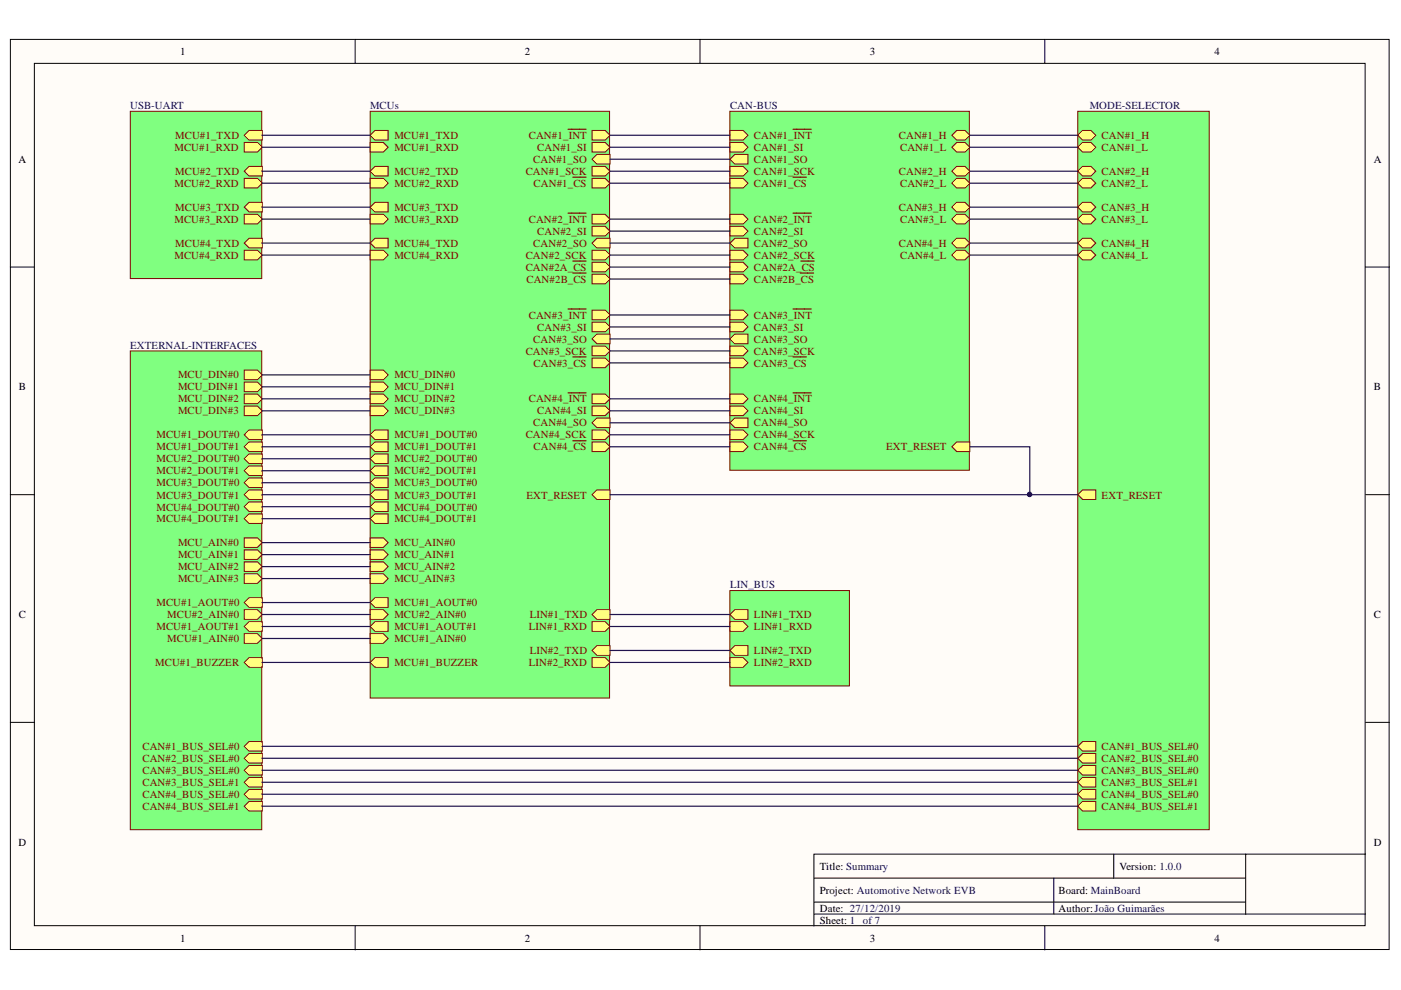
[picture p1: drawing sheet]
<svg xmlns="http://www.w3.org/2000/svg" width="297mm" height="210mm" viewBox="0 0 297 210" stroke-linecap="round" stroke-linejoin="round" font-family="sans-serif">
<g fill="#fffcf8" stroke="#000" stroke-width=".21">
<path d="M2.2 8.4h292.3v192.9h-292.3z"/>
<path d="M7.3 13.4h282.1v182.9h-282.1z"/>
</g>
<g fill="none" stroke="#000" stroke-width=".21">
<path d="M75.3 8.4v5M148.4 8.4v5M221.5 8.4v5M2.2 56.6h5.1M289.5 56.6h5.1M2.2 104.9h5.1M289.5 104.9h5.1M2.2 153.2h5.1M289.5 153.2h5.1M75.3 196.3v5.1M148.4 196.3v5.1M172.6 186.2h91.5"/>
<path d="M172.6 193.8h116.9M172.6 191.3h91.5M221.5 196.3v5.1M223.4 186.2v7.6M236.1 181.1v5.1M264.1 181.1h-91.5v15.2M289.5 181.1h-25.4v12.7"/>
</g>
<path d="M78.5 23.6h50.7v124.4h-50.7z" fill="#80ff80" stroke="#800000" stroke-width=".21"/>
<path d="M125.5 27.7h2.8l1 1-1 1h-2.8z" fill-rule="evenodd" fill="#ffff80"/>
<path d="M125.5 27.7h2.8l1 1-1 1h-2.8z" fill="none" stroke="#800000" stroke-width=".21"/>
<path d="M120.4 27.4h3.9" fill="none" stroke="#800000" stroke-width=".25"/>
<path d="M125.5 37.8h2.8l1 1-1 1.1h-2.8z" fill-rule="evenodd" fill="#ffff80"/>
<path d="M125.5 37.8h2.8l1 1-1 1.1h-2.8z" fill="none" stroke="#800000" stroke-width=".21"/>
<path d="M121.5 37.6h2.8" fill="none" stroke="#800000" stroke-width=".25"/>
<path d="M125.5 30.2h2.8l1 1-1 1h-2.8z" fill-rule="evenodd" fill="#ffff80"/>
<path d="M125.5 30.2h2.8l1 1-1 1h-2.8z" fill="none" stroke="#800000" stroke-width=".21"/>
<path d="M125.5 33.8l1-1.1h2.8v2.1h-2.8z" fill-rule="evenodd" fill="#ffff80"/>
<path d="M125.5 33.8l1-1.1h2.8v2.1h-2.8z" fill="none" stroke="#800000" stroke-width=".21"/>
<path d="M125.5 35.3h2.8l1 1-1 1h-2.8z" fill-rule="evenodd" fill="#ffff80"/>
<path d="M125.5 35.3h2.8l1 1-1 1h-2.8z" fill="none" stroke="#800000" stroke-width=".21"/>
<path d="M125.5 45.4h2.8l1 1.1-1 1h-2.8z" fill-rule="evenodd" fill="#ffff80"/>
<path d="M125.5 45.4h2.8l1 1.1-1 1h-2.8z" fill="none" stroke="#800000" stroke-width=".21"/>
<path d="M120.4 45.2h3.9" fill="none" stroke="#800000" stroke-width=".25"/>
<path d="M125.5 55.6h2.8l1 1-1 1h-2.8z" fill-rule="evenodd" fill="#ffff80"/>
<path d="M125.5 55.6h2.8l1 1-1 1h-2.8z" fill="none" stroke="#800000" stroke-width=".21"/>
<path d="M121.5 55.4h2.8" fill="none" stroke="#800000" stroke-width=".25"/>
<path d="M125.5 48h2.8l1 1-1 1h-2.8z" fill-rule="evenodd" fill="#ffff80"/>
<path d="M125.5 48h2.8l1 1-1 1h-2.8z" fill="none" stroke="#800000" stroke-width=".21"/>
<path d="M125.5 51.5l1-1h2.8v2.1h-2.8z" fill-rule="evenodd" fill="#ffff80"/>
<path d="M125.5 51.5l1-1h2.8v2.1h-2.8z" fill="none" stroke="#800000" stroke-width=".21"/>
<path d="M125.5 53.1h2.8l1 1-1 1h-2.8z" fill-rule="evenodd" fill="#ffff80"/>
<path d="M125.5 53.1h2.8l1 1-1 1h-2.8z" fill="none" stroke="#800000" stroke-width=".21"/>
<path d="M125.5 65.8h2.8l1 1-1 1h-2.8z" fill-rule="evenodd" fill="#ffff80"/>
<path d="M125.5 65.8h2.8l1 1-1 1h-2.8z" fill="none" stroke="#800000" stroke-width=".21"/>
<path d="M120.4 65.5h3.9" fill="none" stroke="#800000" stroke-width=".25"/>
<path d="M125.5 75.9h2.8l1 1-1 1.1h-2.8z" fill-rule="evenodd" fill="#ffff80"/>
<path d="M125.5 75.9h2.8l1 1-1 1.1h-2.8z" fill="none" stroke="#800000" stroke-width=".21"/>
<path d="M121.5 75.7h2.8" fill="none" stroke="#800000" stroke-width=".25"/>
<path d="M125.5 68.3h2.8l1 1-1 1h-2.8z" fill-rule="evenodd" fill="#ffff80"/>
<path d="M125.5 68.3h2.8l1 1-1 1h-2.8z" fill="none" stroke="#800000" stroke-width=".21"/>
<path d="M125.5 71.9l1-1.1h2.8v2.1h-2.8z" fill-rule="evenodd" fill="#ffff80"/>
<path d="M125.5 71.9l1-1.1h2.8v2.1h-2.8z" fill="none" stroke="#800000" stroke-width=".21"/>
<path d="M125.5 73.4h2.8l1 1-1 1h-2.8z" fill-rule="evenodd" fill="#ffff80"/>
<path d="M125.5 73.4h2.8l1 1-1 1h-2.8z" fill="none" stroke="#800000" stroke-width=".21"/>
<path d="M125.5 83.5h2.8l1 1.1-1 1h-2.8z" fill-rule="evenodd" fill="#ffff80"/>
<path d="M125.5 83.5h2.8l1 1.1-1 1h-2.8z" fill="none" stroke="#800000" stroke-width=".21"/>
<path d="M120.4 83.3h3.9" fill="none" stroke="#800000" stroke-width=".25"/>
<path d="M125.5 93.7h2.8l1 1-1 1h-2.8z" fill-rule="evenodd" fill="#ffff80"/>
<path d="M125.5 93.7h2.8l1 1-1 1h-2.8z" fill="none" stroke="#800000" stroke-width=".21"/>
<path d="M121.5 93.5h2.8" fill="none" stroke="#800000" stroke-width=".25"/>
<path d="M125.5 86.1h2.8l1 1-1 1h-2.8z" fill-rule="evenodd" fill="#ffff80"/>
<path d="M125.5 86.1h2.8l1 1-1 1h-2.8z" fill="none" stroke="#800000" stroke-width=".21"/>
<path d="M125.5 89.6l1-1h2.8v2.1h-2.8z" fill-rule="evenodd" fill="#ffff80"/>
<path d="M125.5 89.6l1-1h2.8v2.1h-2.8z" fill="none" stroke="#800000" stroke-width=".21"/>
<path d="M125.5 91.2h2.8l1 1-1 1h-2.8z" fill-rule="evenodd" fill="#ffff80"/>
<path d="M125.5 91.2h2.8l1 1-1 1h-2.8z" fill="none" stroke="#800000" stroke-width=".21"/>
<path d="M125.5 58.1h2.8l1 1.1-1 1h-2.8z" fill-rule="evenodd" fill="#ffff80"/>
<path d="M125.5 58.1h2.8l1 1.1-1 1h-2.8z" fill="none" stroke="#800000" stroke-width=".21"/>
<path d="M121.5 57.9h2.8" fill="none" stroke="#800000" stroke-width=".25"/>
<path d="M78.5 28.7l1-1h2.8v2h-2.8z" fill-rule="evenodd" fill="#ffff80"/>
<path d="M78.5 28.7l1-1h2.8v2h-2.8z" fill="none" stroke="#800000" stroke-width=".21"/>
<path d="M78.5 30.2h2.8l1 1-1 1h-2.8z" fill-rule="evenodd" fill="#ffff80"/>
<path d="M78.5 30.2h2.8l1 1-1 1h-2.8z" fill="none" stroke="#800000" stroke-width=".21"/>
<path d="M78.5 36.3l1-1h2.8v2h-2.8z" fill-rule="evenodd" fill="#ffff80"/>
<path d="M78.5 36.3l1-1h2.8v2h-2.8z" fill="none" stroke="#800000" stroke-width=".21"/>
<path d="M78.5 43.9l1-1h2.8v2h-2.8z" fill-rule="evenodd" fill="#ffff80"/>
<path d="M78.5 43.9l1-1h2.8v2h-2.8z" fill="none" stroke="#800000" stroke-width=".21"/>
<path d="M78.5 51.5l1-1h2.8v2.1h-2.8z" fill-rule="evenodd" fill="#ffff80"/>
<path d="M78.5 51.5l1-1h2.8v2.1h-2.8z" fill="none" stroke="#800000" stroke-width=".21"/>
<path d="M78.5 37.8h2.8l1 1-1 1.1h-2.8z" fill-rule="evenodd" fill="#ffff80"/>
<path d="M78.5 37.8h2.8l1 1-1 1.1h-2.8z" fill="none" stroke="#800000" stroke-width=".21"/>
<path d="M78.5 45.4h2.8l1 1.1-1 1h-2.8z" fill-rule="evenodd" fill="#ffff80"/>
<path d="M78.5 45.4h2.8l1 1.1-1 1h-2.8z" fill="none" stroke="#800000" stroke-width=".21"/>
<path d="M78.5 53.1h2.8l1 1-1 1h-2.8z" fill-rule="evenodd" fill="#ffff80"/>
<path d="M78.5 53.1h2.8l1 1-1 1h-2.8z" fill="none" stroke="#800000" stroke-width=".21"/>
<path d="M78.5 78.5h2.8l1 1-1 1h-2.8z" fill-rule="evenodd" fill="#ffff80"/>
<path d="M78.5 78.5h2.8l1 1-1 1h-2.8z" fill="none" stroke="#800000" stroke-width=".21"/>
<path d="M78.5 81h2.8l1 1-1 1h-2.8z" fill-rule="evenodd" fill="#ffff80"/>
<path d="M78.5 81h2.8l1 1-1 1h-2.8z" fill="none" stroke="#800000" stroke-width=".21"/>
<path d="M78.5 83.5h2.8l1 1.1-1 1h-2.8z" fill-rule="evenodd" fill="#ffff80"/>
<path d="M78.5 83.5h2.8l1 1.1-1 1h-2.8z" fill="none" stroke="#800000" stroke-width=".21"/>
<path d="M78.5 86.1h2.8l1 1-1 1h-2.8z" fill-rule="evenodd" fill="#ffff80"/>
<path d="M78.5 86.1h2.8l1 1-1 1h-2.8z" fill="none" stroke="#800000" stroke-width=".21"/>
<path d="M125.5 130.3l1-1h2.8v2h-2.8z" fill-rule="evenodd" fill="#ffff80"/>
<path d="M125.5 130.3l1-1h2.8v2h-2.8z" fill="none" stroke="#800000" stroke-width=".21"/>
<path d="M125.5 131.8h2.8l1 1-1 1h-2.8z" fill-rule="evenodd" fill="#ffff80"/>
<path d="M125.5 131.8h2.8l1 1-1 1h-2.8z" fill="none" stroke="#800000" stroke-width=".21"/>
<path d="M125.5 137.9l1-1h2.8v2h-2.8z" fill-rule="evenodd" fill="#ffff80"/>
<path d="M125.5 137.9l1-1h2.8v2h-2.8z" fill="none" stroke="#800000" stroke-width=".21"/>
<path d="M125.5 139.4h2.8l1 1.1-1 1h-2.8z" fill-rule="evenodd" fill="#ffff80"/>
<path d="M125.5 139.4h2.8l1 1.1-1 1h-2.8z" fill="none" stroke="#800000" stroke-width=".21"/>
<path d="M78.5 92.2l1-1h2.8v2h-2.8z" fill-rule="evenodd" fill="#ffff80"/>
<path d="M78.5 92.2l1-1h2.8v2h-2.8z" fill="none" stroke="#800000" stroke-width=".21"/>
<path d="M78.5 94.7l1-1h2.8v2h-2.8z" fill-rule="evenodd" fill="#ffff80"/>
<path d="M78.5 94.7l1-1h2.8v2h-2.8z" fill="none" stroke="#800000" stroke-width=".21"/>
<path d="M78.5 97.3l1-1h2.8v2h-2.8z" fill-rule="evenodd" fill="#ffff80"/>
<path d="M78.5 97.3l1-1h2.8v2h-2.8z" fill="none" stroke="#800000" stroke-width=".21"/>
<path d="M78.5 99.8l1-1h2.8v2h-2.8z" fill-rule="evenodd" fill="#ffff80"/>
<path d="M78.5 99.8l1-1h2.8v2h-2.8z" fill="none" stroke="#800000" stroke-width=".21"/>
<path d="M78.5 102.3l1-1h2.8v2.1h-2.8z" fill-rule="evenodd" fill="#ffff80"/>
<path d="M78.5 102.3l1-1h2.8v2.1h-2.8z" fill="none" stroke="#800000" stroke-width=".21"/>
<path d="M78.5 104.9l1-1h2.8v2h-2.8z" fill-rule="evenodd" fill="#ffff80"/>
<path d="M78.5 104.9l1-1h2.8v2h-2.8z" fill="none" stroke="#800000" stroke-width=".21"/>
<path d="M78.5 107.4l1-1h2.8v2h-2.8z" fill-rule="evenodd" fill="#ffff80"/>
<path d="M78.5 107.4l1-1h2.8v2h-2.8z" fill="none" stroke="#800000" stroke-width=".21"/>
<path d="M78.5 110l1-1h2.8v2h-2.8z" fill-rule="evenodd" fill="#ffff80"/>
<path d="M78.5 110l1-1h2.8v2h-2.8z" fill="none" stroke="#800000" stroke-width=".21"/>
<path d="M78.5 114h2.8l1 1-1 1.1h-2.8z" fill-rule="evenodd" fill="#ffff80"/>
<path d="M78.5 114h2.8l1 1-1 1.1h-2.8z" fill="none" stroke="#800000" stroke-width=".21"/>
<path d="M78.5 116.6h2.8l1 1-1 1h-2.8z" fill-rule="evenodd" fill="#ffff80"/>
<path d="M78.5 116.6h2.8l1 1-1 1h-2.8z" fill="none" stroke="#800000" stroke-width=".21"/>
<path d="M78.5 119.1h2.8l1 1-1 1h-2.8z" fill-rule="evenodd" fill="#ffff80"/>
<path d="M78.5 119.1h2.8l1 1-1 1h-2.8z" fill="none" stroke="#800000" stroke-width=".21"/>
<path d="M78.5 121.7h2.8l1 1-1 1h-2.8z" fill-rule="evenodd" fill="#ffff80"/>
<path d="M78.5 121.7h2.8l1 1-1 1h-2.8z" fill="none" stroke="#800000" stroke-width=".21"/>
<path d="M78.5 127.8l1-1.1h2.8v2.1h-2.8z" fill-rule="evenodd" fill="#ffff80"/>
<path d="M78.5 127.8l1-1.1h2.8v2.1h-2.8z" fill="none" stroke="#800000" stroke-width=".21"/>
<path d="M78.5 129.3h2.8l1 1-1 1h-2.8z" fill-rule="evenodd" fill="#ffff80"/>
<path d="M78.5 129.3h2.8l1 1-1 1h-2.8z" fill="none" stroke="#800000" stroke-width=".21"/>
<path d="M78.5 132.8l1-1h2.8v2h-2.8z" fill-rule="evenodd" fill="#ffff80"/>
<path d="M78.5 132.8l1-1h2.8v2h-2.8z" fill="none" stroke="#800000" stroke-width=".21"/>
<path d="M78.5 134.4h2.8l1 1-1 1h-2.8z" fill-rule="evenodd" fill="#ffff80"/>
<path d="M78.5 134.4h2.8l1 1-1 1h-2.8z" fill="none" stroke="#800000" stroke-width=".21"/>
<path d="M78.5 140.5l1-1.1h2.8v2.1h-2.8z" fill-rule="evenodd" fill="#ffff80"/>
<path d="M78.5 140.5l1-1.1h2.8v2.1h-2.8z" fill="none" stroke="#800000" stroke-width=".21"/>
<path d="M125.5 104.9l1-1h2.8v2h-2.8z" fill-rule="evenodd" fill="#ffff80"/>
<path d="M125.5 104.9l1-1h2.8v2h-2.8z" fill="none" stroke="#800000" stroke-width=".21"/>
<path d="M27.6 23.6h27.9v35.5h-27.9z" fill="#80ff80" stroke="#800000" stroke-width=".21"/>
<path d="M51.8 28.7l1-1h2.8v2h-2.8z" fill-rule="evenodd" fill="#ffff80"/>
<path d="M51.8 28.7l1-1h2.8v2h-2.8z" fill="none" stroke="#800000" stroke-width=".21"/>
<path d="M51.8 30.2h2.8l1 1-1 1h-2.8z" fill-rule="evenodd" fill="#ffff80"/>
<path d="M51.8 30.2h2.8l1 1-1 1h-2.8z" fill="none" stroke="#800000" stroke-width=".21"/>
<path d="M51.8 36.3l1-1h2.8v2h-2.8z" fill-rule="evenodd" fill="#ffff80"/>
<path d="M51.8 36.3l1-1h2.8v2h-2.8z" fill="none" stroke="#800000" stroke-width=".21"/>
<path d="M51.8 37.8h2.8l1 1-1 1.1h-2.8z" fill-rule="evenodd" fill="#ffff80"/>
<path d="M51.8 37.8h2.8l1 1-1 1.1h-2.8z" fill="none" stroke="#800000" stroke-width=".21"/>
<path d="M51.8 43.9l1-1h2.8v2h-2.8z" fill-rule="evenodd" fill="#ffff80"/>
<path d="M51.8 43.9l1-1h2.8v2h-2.8z" fill="none" stroke="#800000" stroke-width=".21"/>
<path d="M51.8 45.4h2.8l1 1.1-1 1h-2.8z" fill-rule="evenodd" fill="#ffff80"/>
<path d="M51.8 45.4h2.8l1 1.1-1 1h-2.8z" fill="none" stroke="#800000" stroke-width=".21"/>
<path d="M51.8 51.5l1-1h2.8v2.1h-2.8z" fill-rule="evenodd" fill="#ffff80"/>
<path d="M51.8 51.5l1-1h2.8v2.1h-2.8z" fill="none" stroke="#800000" stroke-width=".21"/>
<path d="M51.8 53.1h2.8l1 1-1 1h-2.8z" fill-rule="evenodd" fill="#ffff80"/>
<path d="M51.8 53.1h2.8l1 1-1 1h-2.8z" fill="none" stroke="#800000" stroke-width=".21"/>
<path d="M154.7 23.6h50.8v76.1h-50.8z" fill="#80ff80" stroke="#800000" stroke-width=".21"/>
<path d="M154.8 27.7h2.8l1 1-1 1h-2.8z" fill-rule="evenodd" fill="#ffff80"/>
<path d="M154.8 27.7h2.8l1 1-1 1h-2.8z" fill="none" stroke="#800000" stroke-width=".21"/>
<path d="M168.1 27.4h3.9" fill="none" stroke="#800000" stroke-width=".25"/>
<path d="M154.8 30.2h2.8l1 1-1 1h-2.8z" fill-rule="evenodd" fill="#ffff80"/>
<path d="M154.8 30.2h2.8l1 1-1 1h-2.8z" fill="none" stroke="#800000" stroke-width=".21"/>
<path d="M154.8 33.8l1-1.1h2.8v2.1h-2.8z" fill-rule="evenodd" fill="#ffff80"/>
<path d="M154.8 33.8l1-1.1h2.8v2.1h-2.8z" fill="none" stroke="#800000" stroke-width=".21"/>
<path d="M154.8 35.3h2.8l1 1-1 1h-2.8z" fill-rule="evenodd" fill="#ffff80"/>
<path d="M154.8 35.3h2.8l1 1-1 1h-2.8z" fill="none" stroke="#800000" stroke-width=".21"/>
<path d="M154.8 45.4h2.8l1 1.1-1 1h-2.8z" fill-rule="evenodd" fill="#ffff80"/>
<path d="M154.8 45.4h2.8l1 1.1-1 1h-2.8z" fill="none" stroke="#800000" stroke-width=".21"/>
<path d="M168.1 45.2h3.9" fill="none" stroke="#800000" stroke-width=".25"/>
<path d="M154.8 48h2.8l1 1-1 1h-2.8z" fill-rule="evenodd" fill="#ffff80"/>
<path d="M154.8 48h2.8l1 1-1 1h-2.8z" fill="none" stroke="#800000" stroke-width=".21"/>
<path d="M154.8 51.5l1-1h2.8v2.1h-2.8z" fill-rule="evenodd" fill="#ffff80"/>
<path d="M154.8 51.5l1-1h2.8v2.1h-2.8z" fill="none" stroke="#800000" stroke-width=".21"/>
<path d="M154.8 53.1h2.8l1 1-1 1h-2.8z" fill-rule="evenodd" fill="#ffff80"/>
<path d="M154.8 53.1h2.8l1 1-1 1h-2.8z" fill="none" stroke="#800000" stroke-width=".21"/>
<path d="M154.8 65.8h2.8l1 1-1 1h-2.8z" fill-rule="evenodd" fill="#ffff80"/>
<path d="M154.8 65.8h2.8l1 1-1 1h-2.8z" fill="none" stroke="#800000" stroke-width=".21"/>
<path d="M168.1 65.5h3.9" fill="none" stroke="#800000" stroke-width=".25"/>
<path d="M154.8 55.6h2.8l1 1-1 1h-2.8z" fill-rule="evenodd" fill="#ffff80"/>
<path d="M154.8 55.6h2.8l1 1-1 1h-2.8z" fill="none" stroke="#800000" stroke-width=".21"/>
<path d="M169.8 55.4h2.8" fill="none" stroke="#800000" stroke-width=".25"/>
<path d="M154.8 58.1h2.8l1 1.1-1 1h-2.8z" fill-rule="evenodd" fill="#ffff80"/>
<path d="M154.8 58.1h2.8l1 1.1-1 1h-2.8z" fill="none" stroke="#800000" stroke-width=".21"/>
<path d="M169.7 57.9h2.8" fill="none" stroke="#800000" stroke-width=".25"/>
<path d="M154.8 68.3h2.8l1 1-1 1h-2.8z" fill-rule="evenodd" fill="#ffff80"/>
<path d="M154.8 68.3h2.8l1 1-1 1h-2.8z" fill="none" stroke="#800000" stroke-width=".21"/>
<path d="M154.8 71.9l1-1.1h2.8v2.1h-2.8z" fill-rule="evenodd" fill="#ffff80"/>
<path d="M154.8 71.9l1-1.1h2.8v2.1h-2.8z" fill="none" stroke="#800000" stroke-width=".21"/>
<path d="M154.8 73.4h2.8l1 1-1 1h-2.8z" fill-rule="evenodd" fill="#ffff80"/>
<path d="M154.8 73.4h2.8l1 1-1 1h-2.8z" fill="none" stroke="#800000" stroke-width=".21"/>
<path d="M154.8 75.9h2.8l1 1-1 1.1h-2.8z" fill-rule="evenodd" fill="#ffff80"/>
<path d="M154.8 75.9h2.8l1 1-1 1.1h-2.8z" fill="none" stroke="#800000" stroke-width=".21"/>
<path d="M168.1 75.7h2.9" fill="none" stroke="#800000" stroke-width=".25"/>
<path d="M154.8 83.5h2.8l1 1.1-1 1h-2.8z" fill-rule="evenodd" fill="#ffff80"/>
<path d="M154.8 83.5h2.8l1 1.1-1 1h-2.8z" fill="none" stroke="#800000" stroke-width=".21"/>
<path d="M168.1 83.3h3.9" fill="none" stroke="#800000" stroke-width=".25"/>
<path d="M154.8 86.1h2.8l1 1-1 1h-2.8z" fill-rule="evenodd" fill="#ffff80"/>
<path d="M154.8 86.1h2.8l1 1-1 1h-2.8z" fill="none" stroke="#800000" stroke-width=".21"/>
<path d="M154.8 89.6l1-1h2.8v2.1h-2.8z" fill-rule="evenodd" fill="#ffff80"/>
<path d="M154.8 89.6l1-1h2.8v2.1h-2.8z" fill="none" stroke="#800000" stroke-width=".21"/>
<path d="M154.8 91.2h2.8l1 1-1 1h-2.8z" fill-rule="evenodd" fill="#ffff80"/>
<path d="M154.8 91.2h2.8l1 1-1 1h-2.8z" fill="none" stroke="#800000" stroke-width=".21"/>
<path d="M154.8 93.7h2.8l1 1-1 1h-2.8z" fill-rule="evenodd" fill="#ffff80"/>
<path d="M154.8 93.7h2.8l1 1-1 1h-2.8z" fill="none" stroke="#800000" stroke-width=".21"/>
<path d="M168.1 93.5h2.9" fill="none" stroke="#800000" stroke-width=".25"/>
<path d="M201.8 28.7l1-1h1.8l1 1-1 1h-1.8z" fill-rule="evenodd" fill="#ffff80"/>
<path d="M201.8 28.7l1-1h1.8l1 1-1 1h-1.8z" fill="none" stroke="#800000" stroke-width=".21"/>
<path d="M201.8 31.2l1-1h1.8l1 1-1 1h-1.8z" fill-rule="evenodd" fill="#ffff80"/>
<path d="M201.8 31.2l1-1h1.8l1 1-1 1h-1.8z" fill="none" stroke="#800000" stroke-width=".21"/>
<path d="M201.8 36.3l1-1h1.8l1 1-1 1h-1.8z" fill-rule="evenodd" fill="#ffff80"/>
<path d="M201.8 36.3l1-1h1.8l1 1-1 1h-1.8z" fill="none" stroke="#800000" stroke-width=".21"/>
<path d="M201.8 38.8l1-1h1.8l1 1-1 1.1h-1.8z" fill-rule="evenodd" fill="#ffff80"/>
<path d="M201.8 38.8l1-1h1.8l1 1-1 1.1h-1.8z" fill="none" stroke="#800000" stroke-width=".21"/>
<path d="M201.8 43.9l1-1h1.8l1 1-1 1h-1.8z" fill-rule="evenodd" fill="#ffff80"/>
<path d="M201.8 43.9l1-1h1.8l1 1-1 1h-1.8z" fill="none" stroke="#800000" stroke-width=".21"/>
<path d="M201.8 46.5l1-1.1h1.8l1 1.1-1 1h-1.8z" fill-rule="evenodd" fill="#ffff80"/>
<path d="M201.8 46.5l1-1.1h1.8l1 1.1-1 1h-1.8z" fill="none" stroke="#800000" stroke-width=".21"/>
<path d="M201.8 51.5l1-1h1.8l1 1-1 1.1h-1.8z" fill-rule="evenodd" fill="#ffff80"/>
<path d="M201.8 51.5l1-1h1.8l1 1-1 1.1h-1.8z" fill="none" stroke="#800000" stroke-width=".21"/>
<path d="M201.8 54.1l1-1h1.8l1 1-1 1h-1.8z" fill-rule="evenodd" fill="#ffff80"/>
<path d="M201.8 54.1l1-1h1.8l1 1-1 1h-1.8z" fill="none" stroke="#800000" stroke-width=".21"/>
<path d="M201.8 94.7l1-1h2.8v2h-2.8z" fill-rule="evenodd" fill="#ffff80"/>
<path d="M201.8 94.7l1-1h2.8v2h-2.8z" fill="none" stroke="#800000" stroke-width=".21"/>
<path d="M154.8 37.8h2.8l1 1-1 1.1h-2.8z" fill-rule="evenodd" fill="#ffff80"/>
<path d="M154.8 37.8h2.8l1 1-1 1.1h-2.8z" fill="none" stroke="#800000" stroke-width=".21"/>
<path d="M168.1 37.6h2.9" fill="none" stroke="#800000" stroke-width=".25"/>
<path d="M154.7 125.2h25.4v20.2h-25.4z" fill="#80ff80" stroke="#800000" stroke-width=".21"/>
<path d="M154.8 130.3l1-1h2.8v2h-2.8z" fill-rule="evenodd" fill="#ffff80"/>
<path d="M154.8 130.3l1-1h2.8v2h-2.8z" fill="none" stroke="#800000" stroke-width=".21"/>
<path d="M154.8 131.8h2.8l1 1-1 1h-2.8z" fill-rule="evenodd" fill="#ffff80"/>
<path d="M154.8 131.8h2.8l1 1-1 1h-2.8z" fill="none" stroke="#800000" stroke-width=".21"/>
<path d="M154.8 137.9l1-1h2.8v2h-2.8z" fill-rule="evenodd" fill="#ffff80"/>
<path d="M154.8 137.9l1-1h2.8v2h-2.8z" fill="none" stroke="#800000" stroke-width=".21"/>
<path d="M154.8 139.4h2.8l1 1.1-1 1h-2.8z" fill-rule="evenodd" fill="#ffff80"/>
<path d="M154.8 139.4h2.8l1 1.1-1 1h-2.8z" fill="none" stroke="#800000" stroke-width=".21"/>
<path d="M27.6 74.4h27.9v101.5h-27.9z" fill="#80ff80" stroke="#800000" stroke-width=".21"/>
<path d="M51.8 78.5h2.8l1 1-1 1h-2.8z" fill-rule="evenodd" fill="#ffff80"/>
<path d="M51.8 78.5h2.8l1 1-1 1h-2.8z" fill="none" stroke="#800000" stroke-width=".21"/>
<path d="M51.8 92.2l1-1h2.8v2h-2.8z" fill-rule="evenodd" fill="#ffff80"/>
<path d="M51.8 92.2l1-1h2.8v2h-2.8z" fill="none" stroke="#800000" stroke-width=".21"/>
<path d="M51.8 114h2.8l1 1-1 1.1h-2.8z" fill-rule="evenodd" fill="#ffff80"/>
<path d="M51.8 114h2.8l1 1-1 1.1h-2.8z" fill="none" stroke="#800000" stroke-width=".21"/>
<path d="M51.8 81h2.8l1 1-1 1h-2.8z" fill-rule="evenodd" fill="#ffff80"/>
<path d="M51.8 81h2.8l1 1-1 1h-2.8z" fill="none" stroke="#800000" stroke-width=".21"/>
<path d="M51.8 83.5h2.8l1 1.1-1 1h-2.8z" fill-rule="evenodd" fill="#ffff80"/>
<path d="M51.8 83.5h2.8l1 1.1-1 1h-2.8z" fill="none" stroke="#800000" stroke-width=".21"/>
<path d="M51.8 86.1h2.8l1 1-1 1h-2.8z" fill-rule="evenodd" fill="#ffff80"/>
<path d="M51.8 86.1h2.8l1 1-1 1h-2.8z" fill="none" stroke="#800000" stroke-width=".21"/>
<path d="M51.8 116.6h2.8l1 1-1 1h-2.8z" fill-rule="evenodd" fill="#ffff80"/>
<path d="M51.8 116.6h2.8l1 1-1 1h-2.8z" fill="none" stroke="#800000" stroke-width=".21"/>
<path d="M51.8 119.1h2.8l1 1-1 1h-2.8z" fill-rule="evenodd" fill="#ffff80"/>
<path d="M51.8 119.1h2.8l1 1-1 1h-2.8z" fill="none" stroke="#800000" stroke-width=".21"/>
<path d="M51.8 121.7h2.8l1 1-1 1h-2.8z" fill-rule="evenodd" fill="#ffff80"/>
<path d="M51.8 121.7h2.8l1 1-1 1h-2.8z" fill="none" stroke="#800000" stroke-width=".21"/>
<path d="M51.8 127.8l1-1.1h2.8v2.1h-2.8z" fill-rule="evenodd" fill="#ffff80"/>
<path d="M51.8 127.8l1-1.1h2.8v2.1h-2.8z" fill="none" stroke="#800000" stroke-width=".21"/>
<path d="M51.8 129.3h2.8l1 1-1 1h-2.8z" fill-rule="evenodd" fill="#ffff80"/>
<path d="M51.8 129.3h2.8l1 1-1 1h-2.8z" fill="none" stroke="#800000" stroke-width=".21"/>
<path d="M51.8 132.8l1-1h2.8v2h-2.8z" fill-rule="evenodd" fill="#ffff80"/>
<path d="M51.8 132.8l1-1h2.8v2h-2.8z" fill="none" stroke="#800000" stroke-width=".21"/>
<path d="M51.8 140.5l1-1.1h2.8v2.1h-2.8z" fill-rule="evenodd" fill="#ffff80"/>
<path d="M51.8 140.5l1-1.1h2.8v2.1h-2.8z" fill="none" stroke="#800000" stroke-width=".21"/>
<path d="M51.8 94.7l1-1h2.8v2h-2.8z" fill-rule="evenodd" fill="#ffff80"/>
<path d="M51.8 94.7l1-1h2.8v2h-2.8z" fill="none" stroke="#800000" stroke-width=".21"/>
<path d="M51.8 97.3l1-1h2.8v2h-2.8z" fill-rule="evenodd" fill="#ffff80"/>
<path d="M51.8 97.3l1-1h2.8v2h-2.8z" fill="none" stroke="#800000" stroke-width=".21"/>
<path d="M51.8 99.8l1-1h2.8v2h-2.8z" fill-rule="evenodd" fill="#ffff80"/>
<path d="M51.8 99.8l1-1h2.8v2h-2.8z" fill="none" stroke="#800000" stroke-width=".21"/>
<path d="M51.8 102.3l1-1h2.8v2.1h-2.8z" fill-rule="evenodd" fill="#ffff80"/>
<path d="M51.8 102.3l1-1h2.8v2.1h-2.8z" fill="none" stroke="#800000" stroke-width=".21"/>
<path d="M51.8 104.9l1-1h2.8v2h-2.8z" fill-rule="evenodd" fill="#ffff80"/>
<path d="M51.8 104.9l1-1h2.8v2h-2.8z" fill="none" stroke="#800000" stroke-width=".21"/>
<path d="M51.8 107.4l1-1h2.8v2h-2.8z" fill-rule="evenodd" fill="#ffff80"/>
<path d="M51.8 107.4l1-1h2.8v2h-2.8z" fill="none" stroke="#800000" stroke-width=".21"/>
<path d="M51.8 110l1-1h2.8v2h-2.8z" fill-rule="evenodd" fill="#ffff80"/>
<path d="M51.8 110l1-1h2.8v2h-2.8z" fill="none" stroke="#800000" stroke-width=".21"/>
<path d="M51.8 170.9l1-1h2.8v2.1h-2.8z" fill-rule="evenodd" fill="#ffff80"/>
<path d="M51.8 170.9l1-1h2.8v2.1h-2.8z" fill="none" stroke="#800000" stroke-width=".21"/>
<path d="M51.8 168.4l1-1h2.8v2h-2.8z" fill-rule="evenodd" fill="#ffff80"/>
<path d="M51.8 168.4l1-1h2.8v2h-2.8z" fill="none" stroke="#800000" stroke-width=".21"/>
<path d="M51.8 165.9l1-1.1h2.8v2.1h-2.8z" fill-rule="evenodd" fill="#ffff80"/>
<path d="M51.8 165.9l1-1.1h2.8v2.1h-2.8z" fill="none" stroke="#800000" stroke-width=".21"/>
<path d="M51.8 163.3l1-1h2.8v2h-2.8z" fill-rule="evenodd" fill="#ffff80"/>
<path d="M51.8 163.3l1-1h2.8v2h-2.8z" fill="none" stroke="#800000" stroke-width=".21"/>
<path d="M51.8 160.8l1-1h2.8v2h-2.8z" fill-rule="evenodd" fill="#ffff80"/>
<path d="M51.8 160.8l1-1h2.8v2h-2.8z" fill="none" stroke="#800000" stroke-width=".21"/>
<path d="M51.8 158.2l1-1h2.8v2.1h-2.8z" fill-rule="evenodd" fill="#ffff80"/>
<path d="M51.8 158.2l1-1h2.8v2.1h-2.8z" fill="none" stroke="#800000" stroke-width=".21"/>
<path d="M51.8 134.4h2.8l1 1-1 1h-2.8z" fill-rule="evenodd" fill="#ffff80"/>
<path d="M51.8 134.4h2.8l1 1-1 1h-2.8z" fill="none" stroke="#800000" stroke-width=".21"/>
<path d="M228.5 23.6h27.9v152.3h-27.9z" fill="#80ff80" stroke="#800000" stroke-width=".21"/>
<path d="M228.5 28.7l1-1h1.8l1 1-1 1h-1.8z" fill-rule="evenodd" fill="#ffff80"/>
<path d="M228.5 28.7l1-1h1.8l1 1-1 1h-1.8z" fill="none" stroke="#800000" stroke-width=".21"/>
<path d="M228.5 31.2l1-1h1.8l1 1-1 1h-1.8z" fill-rule="evenodd" fill="#ffff80"/>
<path d="M228.5 31.2l1-1h1.8l1 1-1 1h-1.8z" fill="none" stroke="#800000" stroke-width=".21"/>
<path d="M228.5 36.3l1-1h1.8l1 1-1 1h-1.8z" fill-rule="evenodd" fill="#ffff80"/>
<path d="M228.5 36.3l1-1h1.8l1 1-1 1h-1.8z" fill="none" stroke="#800000" stroke-width=".21"/>
<path d="M228.5 38.8l1-1h1.8l1 1-1 1.1h-1.8z" fill-rule="evenodd" fill="#ffff80"/>
<path d="M228.5 38.8l1-1h1.8l1 1-1 1.1h-1.8z" fill="none" stroke="#800000" stroke-width=".21"/>
<path d="M228.5 43.9l1-1h1.8l1 1-1 1h-1.8z" fill-rule="evenodd" fill="#ffff80"/>
<path d="M228.5 43.9l1-1h1.8l1 1-1 1h-1.8z" fill="none" stroke="#800000" stroke-width=".21"/>
<path d="M228.5 46.5l1-1.1h1.8l1 1.1-1 1h-1.8z" fill-rule="evenodd" fill="#ffff80"/>
<path d="M228.5 46.5l1-1.1h1.8l1 1.1-1 1h-1.8z" fill="none" stroke="#800000" stroke-width=".21"/>
<path d="M228.5 51.5l1-1h1.8l1 1-1 1.1h-1.8z" fill-rule="evenodd" fill="#ffff80"/>
<path d="M228.5 51.5l1-1h1.8l1 1-1 1.1h-1.8z" fill="none" stroke="#800000" stroke-width=".21"/>
<path d="M228.5 54.1l1-1h1.8l1 1-1 1h-1.8z" fill-rule="evenodd" fill="#ffff80"/>
<path d="M228.5 54.1l1-1h1.8l1 1-1 1h-1.8z" fill="none" stroke="#800000" stroke-width=".21"/>
<path d="M228.5 170.9l1-1h2.8v2.1h-2.8z" fill-rule="evenodd" fill="#ffff80"/>
<path d="M228.5 170.9l1-1h2.8v2.1h-2.8z" fill="none" stroke="#800000" stroke-width=".21"/>
<path d="M228.5 168.4l1-1h2.8v2h-2.8z" fill-rule="evenodd" fill="#ffff80"/>
<path d="M228.5 168.4l1-1h2.8v2h-2.8z" fill="none" stroke="#800000" stroke-width=".21"/>
<path d="M228.5 165.9l1-1.1h2.8v2.1h-2.8z" fill-rule="evenodd" fill="#ffff80"/>
<path d="M228.5 165.9l1-1.1h2.8v2.1h-2.8z" fill="none" stroke="#800000" stroke-width=".21"/>
<path d="M228.5 163.3l1-1h2.8v2h-2.8z" fill-rule="evenodd" fill="#ffff80"/>
<path d="M228.5 163.3l1-1h2.8v2h-2.8z" fill="none" stroke="#800000" stroke-width=".21"/>
<path d="M228.5 160.8l1-1h2.8v2h-2.8z" fill-rule="evenodd" fill="#ffff80"/>
<path d="M228.5 160.8l1-1h2.8v2h-2.8z" fill="none" stroke="#800000" stroke-width=".21"/>
<path d="M228.5 158.2l1-1h2.8v2.1h-2.8z" fill-rule="evenodd" fill="#ffff80"/>
<path d="M228.5 158.2l1-1h2.8v2.1h-2.8z" fill="none" stroke="#800000" stroke-width=".21"/>
<path d="M228.5 104.9l1-1h2.8v2h-2.8z" fill-rule="evenodd" fill="#ffff80"/>
<path d="M228.5 104.9l1-1h2.8v2h-2.8z" fill="none" stroke="#800000" stroke-width=".21"/>
<g fill="none" stroke="#20124d" stroke-width=".25">
<path d="M55.6 28.7h22.9M55.6 31.2h22.9M55.6 36.3h22.9M55.6 38.8h22.9M129.3 28.7h25.5M129.3 31.2h25.5M129.3 36.3h25.5M129.3 38.8h25.5M129.3 33.8h25.5M205.6 28.7h22.9M205.6 31.2h22.9M205.6 36.3h22.9"/>
<path d="M205.6 38.8h22.9M55.6 43.9h22.9M55.6 46.5h22.9M55.6 51.5h22.9M55.6 54.1h22.9M129.3 46.5h25.5M129.3 51.5h25.5M129.3 54.1h25.5M129.3 49h25.5M129.3 56.6h25.5M129.3 59.2h25.5M205.6 43.9h22.9"/>
<path d="M205.6 46.5h22.9M205.6 51.5h22.9M205.6 54.1h22.9M55.6 79.5h22.9M129.3 66.8h25.5M129.3 69.3h25.5M129.3 71.9h25.5M129.3 74.4h25.5M129.3 76.9h25.5M55.6 84.6h22.9M55.6 87.1h22.9M55.6 92.2h22.9"/>
<path d="M55.6 94.7h22.9M55.6 82h22.9M55.6 97.3h22.9M55.6 99.8h22.9M129.3 84.6h25.5M129.3 87.1h25.5M129.3 89.6h25.5M129.3 92.2h25.5M129.3 94.7h25.5M205.6 94.7h12.7v10.2M55.6 102.3h22.9M55.6 104.9h22.9"/>
<path d="M55.6 107.4h22.9M55.6 110h22.9M55.6 115h22.9M55.6 117.6h22.9M129.3 104.9h99.2M55.6 130.3h22.9M55.6 132.8h22.9M55.6 120.1h22.9M55.6 122.7h22.9M55.6 127.8h22.9M55.6 135.4h22.9M129.3 130.3h25.5"/>
<path d="M129.3 132.8h25.5M129.3 137.9h25.5M55.6 140.5h22.9M55.6 158.2h172.9M129.3 140.5h25.5M55.6 160.8h172.9M55.6 163.3h172.9M55.6 165.9h172.9M55.6 168.4h172.9M55.6 170.9h172.9"/>
</g>
<circle cx="218.3" cy="104.8" r=".46" fill="#000080" stroke="#000080" stroke-width=".21"/>
<g font-size="2.3">
<text x="38.2" y="11.7">1</text>
<text x="111.3" y="11.7">2</text>
<text x="184.4" y="11.7">3</text>
<text x="257.5" y="11.7">4</text>
<text x="3.9" y="34.5">A</text>
<text x="291.3" y="34.5">A</text>
<text x="4" y="82.8">B</text>
<text x="291.3" y="82.8">B</text>
<text x="4" y="131.1">C</text>
<text x="291.3" y="131.1">C</text>
<text x="3.9" y="179.4">D</text>
<text x="291.3" y="179.4">D</text>
<text x="173.8" y="184.4">Title: Summary</text>
<text x="237.4" y="184.4">Version: 1.0.0</text>
<text x="173.8" y="189.5">Project: Automotive Network EVB</text>
<text x="224.4" y="189.5">Board: MainBoard</text>
<text x="173.8" y="193.3">Date: 27/12/2019</text>
<text x="173.8" y="195.8">Sheet: 1</text>
<text x="224.4" y="193.3">Author:João Guimarães</text>
<text x="38.2" y="199.6">1</text>
<text x="111.3" y="199.6">2</text>
<text x="184.4" y="199.6">3</text>
<text x="257.5" y="199.6">4</text>
</g>
<g font-size="2.3" fill="#000080">
<text x="27.6" y="23.1">USB-UART</text>
<text x="78.4" y="23.1">MCUs</text>
<text x="154.8" y="23.1">CAN-BUS</text>
<text x="231" y="23.1">MODE-SELECTOR</text>
<text x="27.6" y="73.9">EXTERNAL-INTERFACES</text>
<text x="154.8" y="124.7">LIN_BUS</text>
<text x="183" y="195.8">of 7</text>
</g>
<g font-size="2.3" fill="#800000">
<text x="37.2" y="29.4">MCU#1_TXD</text>
<text x="83.6" y="29.4">MCU#1_TXD</text>
<text x="112.1" y="29.4">CAN#1_INT</text>
<text x="159.9" y="29.4">CAN#1_INT</text>
<text x="190.6" y="29.4">CAN#1_H</text>
<text x="233.6" y="29.4">CAN#1_H</text>
<text x="37" y="32">MCU#1_RXD</text>
<text x="83.6" y="32">MCU#1_RXD</text>
<text x="113.1" y="34.5">CAN#1_SO</text>
<text x="113.9" y="32">CAN#1_SI</text>
<text x="159.9" y="32">CAN#1_SI</text>
<text x="159.9" y="34.5">CAN#1_SO</text>
<text x="190.8" y="32">CAN#1_L</text>
<text x="233.6" y="32">CAN#1_L</text>
<text x="37" y="39.6">MCU#2_RXD</text>
<text x="37.2" y="37">MCU#2_TXD</text>
<text x="83.6" y="37">MCU#2_TXD</text>
<text x="83.6" y="39.6">MCU#2_RXD</text>
<text x="111.5" y="37">CAN#1_SCK</text>
<text x="113.1" y="39.6">CAN#1_CS</text>
<text x="159.9" y="37">CAN#1_SCK</text>
<text x="159.9" y="39.6">CAN#1_CS</text>
<text x="190.6" y="37">CAN#2_H</text>
<text x="190.8" y="39.6">CAN#2_L</text>
<text x="233.6" y="37">CAN#2_H</text>
<text x="233.6" y="39.6">CAN#2_L</text>
<text x="37" y="47.3">MCU#3_RXD</text>
<text x="37.2" y="44.7">MCU#3_TXD</text>
<text x="83.6" y="44.7">MCU#3_TXD</text>
<text x="83.6" y="47.3">MCU#3_RXD</text>
<text x="112.1" y="47.3">CAN#2_INT</text>
<text x="159.9" y="47.3">CAN#2_INT</text>
<text x="190.6" y="44.7">CAN#3_H</text>
<text x="190.8" y="47.3">CAN#3_L</text>
<text x="233.6" y="44.7">CAN#3_H</text>
<text x="233.6" y="47.3">CAN#3_L</text>
<text x="37.2" y="52.3">MCU#4_TXD</text>
<text x="83.6" y="52.3">MCU#4_TXD</text>
<text x="113.1" y="52.3">CAN#2_SO</text>
<text x="113.9" y="49.8">CAN#2_SI</text>
<text x="159.9" y="49.8">CAN#2_SI</text>
<text x="159.9" y="52.3">CAN#2_SO</text>
<text x="190.6" y="52.3">CAN#4_H</text>
<text x="233.6" y="52.3">CAN#4_H</text>
<text x="37" y="54.9">MCU#4_RXD</text>
<text x="83.6" y="54.9">MCU#4_RXD</text>
<text x="111.5" y="57.4">CAN#2A_CS</text>
<text x="111.5" y="54.9">CAN#2_SCK</text>
<text x="111.6" y="60">CAN#2B_CS</text>
<text x="159.9" y="54.9">CAN#2_SCK</text>
<text x="159.9" y="57.4">CAN#2A_CS</text>
<text x="159.9" y="60">CAN#2B_CS</text>
<text x="190.8" y="54.9">CAN#4_L</text>
<text x="233.6" y="54.9">CAN#4_L</text>
<text x="112.1" y="67.6">CAN#3_INT</text>
<text x="113.9" y="70.1">CAN#3_SI</text>
<text x="159.9" y="67.6">CAN#3_INT</text>
<text x="159.9" y="70.1">CAN#3_SI</text>
<text x="111.5" y="75.2">CAN#3_SCK</text>
<text x="113.1" y="72.6">CAN#3_SO</text>
<text x="113.1" y="77.7">CAN#3_CS</text>
<text x="159.9" y="72.6">CAN#3_SO</text>
<text x="159.9" y="75.2">CAN#3_SCK</text>
<text x="159.9" y="77.7">CAN#3_CS</text>
<text x="37.7" y="80.2">MCU_DIN#0</text>
<text x="37.7" y="82.8">MCU_DIN#1</text>
<text x="83.6" y="80.2">MCU_DIN#0</text>
<text x="83.6" y="82.8">MCU_DIN#1</text>
<text x="37.7" y="85.3">MCU_DIN#2</text>
<text x="37.7" y="87.9">MCU_DIN#3</text>
<text x="83.6" y="85.3">MCU_DIN#2</text>
<text x="83.6" y="87.9">MCU_DIN#3</text>
<text x="112.1" y="85.3">CAN#4_INT</text>
<text x="113.9" y="87.9">CAN#4_SI</text>
<text x="159.9" y="85.3">CAN#4_INT</text>
<text x="159.9" y="87.9">CAN#4_SI</text>
<text x="33.2" y="92.9">MCU#1_DOUT#0</text>
<text x="33.2" y="95.5">MCU#1_DOUT#1</text>
<text x="83.6" y="92.9">MCU#1_DOUT#0</text>
<text x="83.6" y="95.5">MCU#1_DOUT#1</text>
<text x="111.5" y="92.9">CAN#4_SCK</text>
<text x="113.1" y="90.4">CAN#4_SO</text>
<text x="113.1" y="95.5">CAN#4_CS</text>
<text x="159.9" y="90.4">CAN#4_SO</text>
<text x="159.9" y="92.9">CAN#4_SCK</text>
<text x="159.9" y="95.5">CAN#4_CS</text>
<text x="187.9" y="95.5">EXT_RESET</text>
<text x="33.2" y="98">MCU#2_DOUT#0</text>
<text x="33.2" y="100.5">MCU#2_DOUT#1</text>
<text x="83.6" y="98">MCU#2_DOUT#0</text>
<text x="83.6" y="100.5">MCU#2_DOUT#1</text>
<text x="33.2" y="103.1">MCU#3_DOUT#0</text>
<text x="33.2" y="105.7">MCU#3_DOUT#1</text>
<text x="83.6" y="103.1">MCU#3_DOUT#0</text>
<text x="83.6" y="105.7">MCU#3_DOUT#1</text>
<text x="111.6" y="105.7">EXT_RESET</text>
<text x="233.6" y="105.7">EXT_RESET</text>
<text x="33.2" y="108.2">MCU#4_DOUT#0</text>
<text x="33.2" y="110.8">MCU#4_DOUT#1</text>
<text x="83.6" y="108.2">MCU#4_DOUT#0</text>
<text x="83.6" y="110.8">MCU#4_DOUT#1</text>
<text x="37.7" y="115.8">MCU_AIN#0</text>
<text x="37.7" y="118.4">MCU_AIN#1</text>
<text x="83.6" y="115.8">MCU_AIN#0</text>
<text x="83.6" y="118.4">MCU_AIN#1</text>
<text x="37.7" y="120.9">MCU_AIN#2</text>
<text x="37.7" y="123.5">MCU_AIN#3</text>
<text x="83.6" y="120.9">MCU_AIN#2</text>
<text x="83.6" y="123.5">MCU_AIN#3</text>
<text x="33.2" y="128.5">MCU#1_AOUT#0</text>
<text x="35.5" y="131.1">MCU#2_AIN#0</text>
<text x="83.6" y="128.5">MCU#1_AOUT#0</text>
<text x="83.6" y="131.1">MCU#2_AIN#0</text>
<text x="112.3" y="131.1">LIN#1_TXD</text>
<text x="159.9" y="131.1">LIN#1_TXD</text>
<text x="33.2" y="133.6">MCU#1_AOUT#1</text>
<text x="35.5" y="136.1">MCU#1_AIN#0</text>
<text x="83.6" y="133.6">MCU#1_AOUT#1</text>
<text x="83.6" y="136.1">MCU#1_AIN#0</text>
<text x="112.1" y="133.6">LIN#1_RXD</text>
<text x="159.9" y="133.6">LIN#1_RXD</text>
<text x="32.9" y="141.2">MCU#1_BUZZER</text>
<text x="83.6" y="141.2">MCU#1_BUZZER</text>
<text x="112.1" y="141.2">LIN#2_RXD</text>
<text x="112.3" y="138.7">LIN#2_TXD</text>
<text x="159.9" y="138.7">LIN#2_TXD</text>
<text x="159.9" y="141.2">LIN#2_RXD</text>
<text x="30.2" y="161.5">CAN#2_BUS_SEL#0</text>
<text x="30.2" y="159">CAN#1_BUS_SEL#0</text>
<text x="233.6" y="161.5">CAN#2_BUS_SEL#0</text>
<text x="233.6" y="159">CAN#1_BUS_SEL#0</text>
<text x="30.2" y="166.7">CAN#3_BUS_SEL#1</text>
<text x="30.2" y="164.1">CAN#3_BUS_SEL#0</text>
<text x="233.6" y="166.7">CAN#3_BUS_SEL#1</text>
<text x="233.6" y="164.1">CAN#3_BUS_SEL#0</text>
<text x="30.2" y="171.7">CAN#4_BUS_SEL#1</text>
<text x="30.2" y="169.2">CAN#4_BUS_SEL#0</text>
<text x="233.6" y="171.7">CAN#4_BUS_SEL#1</text>
<text x="233.6" y="169.2">CAN#4_BUS_SEL#0</text>
</g>
</svg>
